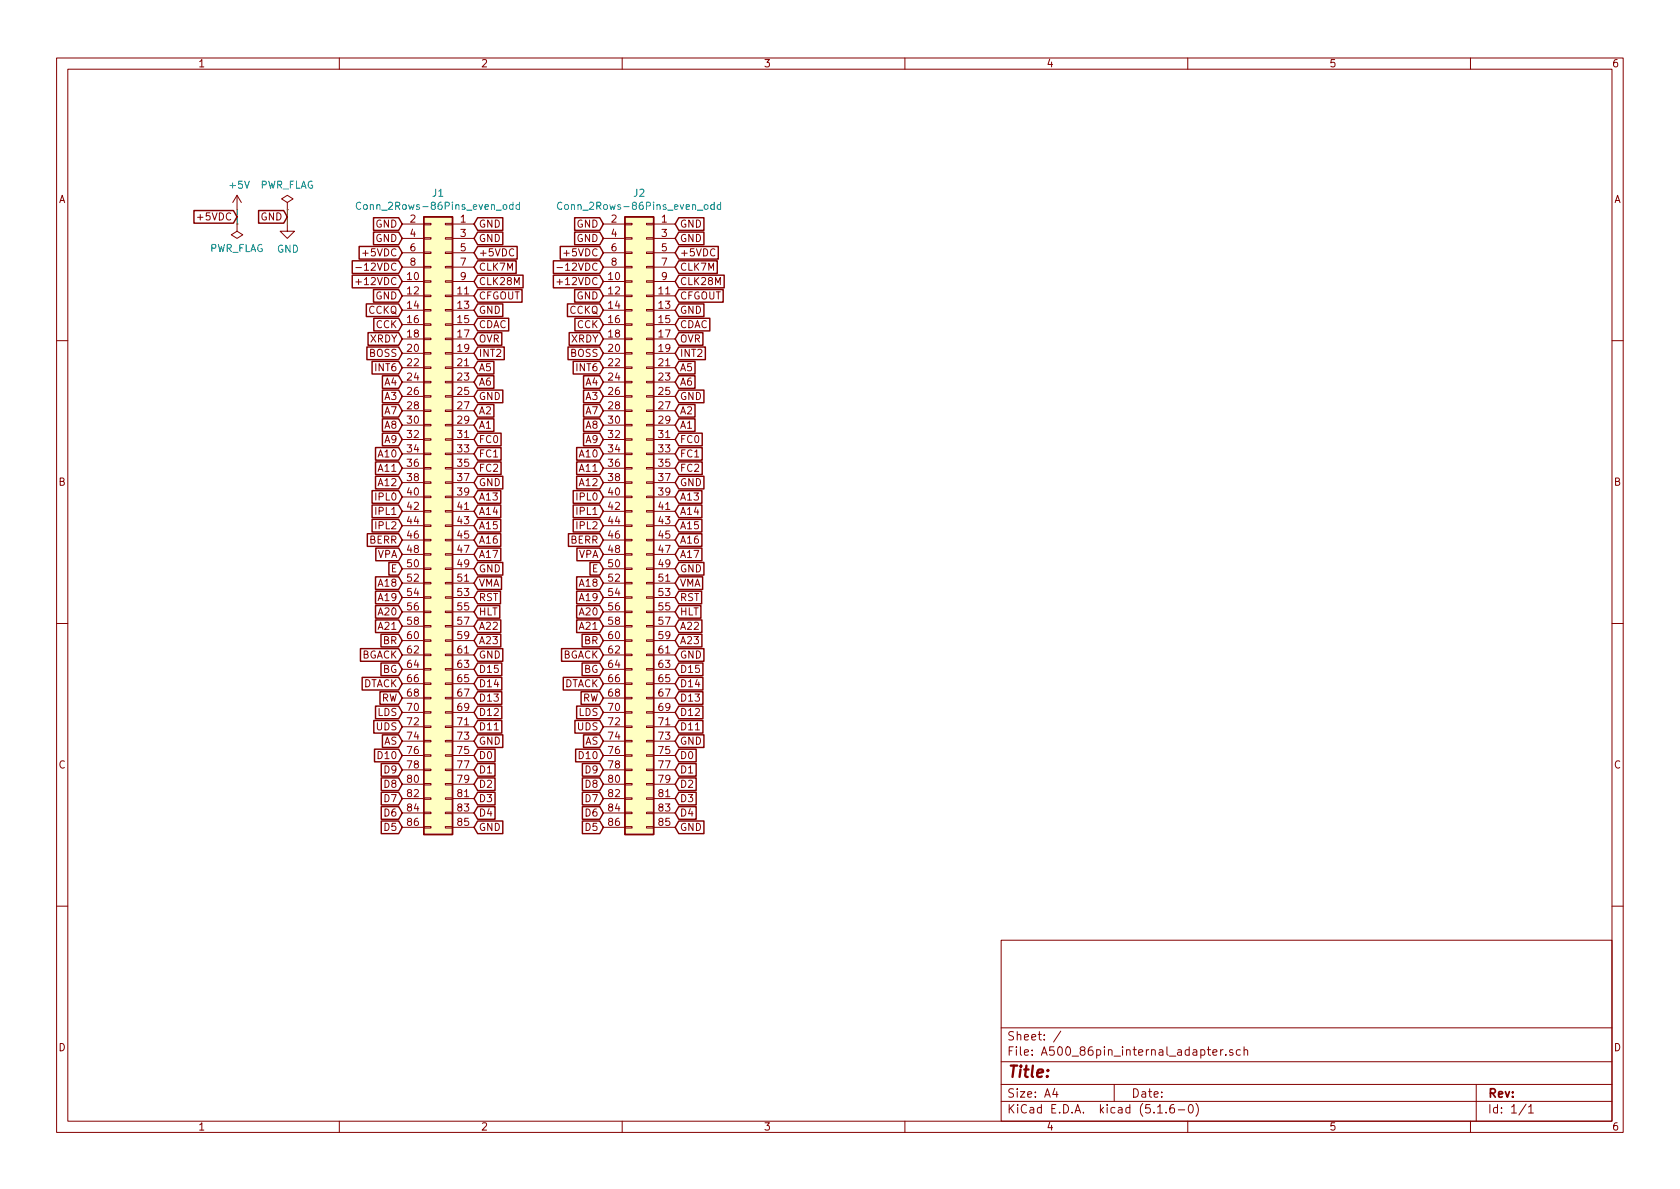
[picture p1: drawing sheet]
<svg xmlns="http://www.w3.org/2000/svg" width="297mm" height="210mm" viewBox="0 0 297 210" stroke-linecap="round" stroke-linejoin="round" font-family="sans-serif">
<g fill="none" stroke="#840000" stroke-width=".18">
<path d="M10 10.3h277v189.9h-277zM12 12.2h273v186.1h-273zM60 10.3v1.9M110 10.3v1.9M160 10.3v1.9M210 10.3v1.9M260 10.3v1.9M41.9 39.6v1.3l1 .6-1 .7-1-.7 1-.6M41.9 39.6h.1M41.9 34.5l-.8 1.3M41.9 34.5v2.6M41.9 34.5l.8 1.3"/>
<path d="M50.8 35.8l1-.6-1-.7-1 .7 1 .6v1.3M50.8 37.1h.1M50.8 39.6v1.3h1.3l-1.3 1.3-1.3-1.3h1.3M71.1 39.6h3.8M74.9 39.5h1.3v.2h-1.3zM78.7 39.5h1.3v.2h-1.3zM80 39.6h3.8M106.7 39.6h3.8M110.5 39.5h1.3v.2h-1.3zM114.3 39.5h1.3v.2h-1.3zM115.6 39.6h3.8M62.9 47.3h1"/>
<path d="M62.9 49.9h1M71.1 49.8h3.8M71.1 52.3h3.8M71.1 54.9h3.8M71.1 57.4h3.8M71.1 59.9h3.8M71.1 42.2h3.8M71.1 44.7h3.8M71.1 47.2h3.8M74.9 59.8h1.3v.3h-1.3zM74.9 57.3h1.3v.2h-1.3zM74.9 54.7h1.3v.3h-1.3z"/>
<path d="M74.9 52.2h1.3v.2h-1.3zM74.9 49.7h1.3v.2h-1.3zM74.9 47.1h1.3v.3h-1.3zM74.9 44.6h1.3v.2h-1.3zM74.9 42h1.3v.3h-1.3zM78.7 59.8h1.3v.3h-1.3zM78.7 57.3h1.3v.2h-1.3zM78.7 54.7h1.3v.3h-1.3zM78.7 52.2h1.3v.2h-1.3zM78.7 49.7h1.3v.2h-1.3zM78.7 47.1h1.3v.3h-1.3zM78.7 44.6h1.3v.2h-1.3z"/>
<path d="M78.7 42h1.3v.3h-1.3zM80 49.8h3.8M80 52.3h3.8M80 54.9h3.8M80 57.4h3.8M80 59.9h3.8M80 42.2h3.8M80 44.7h3.8M80 47.2h3.8M98.5 47.3h1M98.5 49.9h1M106.7 49.8h3.8"/>
<path d="M106.7 52.3h3.8M106.7 54.9h3.8M106.7 57.4h3.8M106.7 59.9h3.8M106.7 42.2h3.8M106.7 44.7h3.8M106.7 47.2h3.8M110.5 59.8h1.3v.3h-1.3zM110.5 57.3h1.3v.2h-1.3zM110.5 54.7h1.3v.3h-1.3zM110.5 52.2h1.3v.2h-1.3zM110.5 49.7h1.3v.2h-1.3z"/>
<path d="M110.5 47.1h1.3v.3h-1.3zM110.5 44.6h1.3v.2h-1.3zM110.5 42h1.3v.3h-1.3zM114.3 59.8h1.3v.3h-1.3zM114.3 57.3h1.3v.2h-1.3zM114.3 54.7h1.3v.3h-1.3zM114.3 52.2h1.3v.2h-1.3zM114.3 49.7h1.3v.2h-1.3zM114.3 47.1h1.3v.3h-1.3zM114.3 44.6h1.3v.2h-1.3zM114.3 42h1.3v.3h-1.3zM115.6 49.8h3.8"/>
<path d="M115.6 52.3h3.8M115.6 54.9h3.8M115.6 57.4h3.8M115.6 59.9h3.8M115.6 42.2h3.8M115.6 44.7h3.8M115.6 47.2h3.8M10 60.2h2M71.1 62.5h3.8M71.1 65h3.8M71.1 67.6h3.8M71.1 70.1h3.8"/>
<path d="M71.1 72.6h3.8M71.1 75.2h3.8M71.1 77.7h3.8M74.9 77.6h1.3v.2h-1.3zM74.9 75.1h1.3v.2h-1.3zM74.9 72.5h1.3v.3h-1.3zM74.9 70h1.3v.2h-1.3zM74.9 67.4h1.3v.3h-1.3zM74.9 64.9h1.3v.2h-1.3zM74.9 62.4h1.3v.2h-1.3zM78.7 77.6h1.3v.2h-1.3zM78.7 75.1h1.3v.2h-1.3z"/>
<path d="M78.7 72.5h1.3v.3h-1.3zM78.7 70h1.3v.2h-1.3zM78.7 67.4h1.3v.3h-1.3zM78.7 64.9h1.3v.2h-1.3zM78.7 62.4h1.3v.2h-1.3zM80 62.5h3.8M80 65h3.8M80 67.6h3.8M80 70.1h3.8M80 72.6h3.8M80 75.2h3.8M80 77.7h3.8"/>
<path d="M106.7 62.5h3.8M106.7 65h3.8M106.7 67.6h3.8M106.7 70.1h3.8M106.7 72.6h3.8M106.7 75.2h3.8M106.7 77.7h3.8M110.5 77.6h1.3v.2h-1.3zM110.5 75.1h1.3v.2h-1.3zM110.5 72.5h1.3v.3h-1.3zM110.5 70h1.3v.2h-1.3zM110.5 67.4h1.3v.3h-1.3z"/>
<path d="M110.5 64.9h1.3v.2h-1.3zM110.5 62.4h1.3v.2h-1.3zM114.3 77.6h1.3v.2h-1.3zM114.3 75.1h1.3v.2h-1.3zM114.3 72.5h1.3v.3h-1.3zM114.3 70h1.3v.2h-1.3zM114.3 67.4h1.3v.3h-1.3zM114.3 64.9h1.3v.2h-1.3zM114.3 62.4h1.3v.2h-1.3zM115.6 62.5h3.8M115.6 65h3.8M115.6 67.6h3.8"/>
<path d="M115.6 70.1h3.8M115.6 72.6h3.8M115.6 75.2h3.8M115.6 77.7h3.8M285 60.2h2M71.1 80.3h3.8M71.1 82.8h3.8M71.1 85.3h3.8M71.1 87.9h3.8M71.1 90.4h3.8M71.1 93h3.8M71.1 95.5h3.8"/>
<path d="M71.1 98h3.8M74.9 97.9h1.3v.3h-1.3zM74.9 95.4h1.3v.2h-1.3zM74.9 92.8h1.3v.3h-1.3zM74.9 90.3h1.3v.2h-1.3zM74.9 87.8h1.3v.2h-1.3zM74.9 85.2h1.3v.3h-1.3zM74.9 82.7h1.3v.2h-1.3zM74.9 80.1h1.3v.3h-1.3zM78.7 97.9h1.3v.3h-1.3zM78.7 95.4h1.3v.2h-1.3zM78.7 92.8h1.3v.3h-1.3z"/>
<path d="M78.7 90.3h1.3v.2h-1.3zM78.7 87.8h1.3v.2h-1.3zM78.7 85.2h1.3v.3h-1.3zM78.7 82.7h1.3v.2h-1.3zM78.7 80.1h1.3v.3h-1.3zM80 80.3h3.8M80 82.8h3.8M80 85.3h3.8M80 87.9h3.8M80 90.4h3.8M80 93h3.8M80 95.5h3.8"/>
<path d="M80 98h3.8M106.7 80.3h3.8M106.7 82.8h3.8M106.7 85.3h3.8M106.7 87.9h3.8M106.7 90.4h3.8M106.7 93h3.8M106.7 95.5h3.8M106.7 98h3.8M110.5 97.9h1.3v.3h-1.3zM110.5 95.4h1.3v.2h-1.3zM110.5 92.8h1.3v.3h-1.3z"/>
<path d="M110.5 90.3h1.3v.2h-1.3zM110.5 87.8h1.3v.2h-1.3zM110.5 85.2h1.3v.3h-1.3zM110.5 82.7h1.3v.2h-1.3zM110.5 80.1h1.3v.3h-1.3zM114.3 97.9h1.3v.3h-1.3zM114.3 95.4h1.3v.2h-1.3zM114.3 92.8h1.3v.3h-1.3zM114.3 90.3h1.3v.2h-1.3zM114.3 87.8h1.3v.2h-1.3zM114.3 85.2h1.3v.3h-1.3zM114.3 82.7h1.3v.2h-1.3z"/>
<path d="M114.3 80.1h1.3v.3h-1.3zM115.6 80.3h3.8M115.6 82.8h3.8M115.6 85.3h3.8M115.6 87.9h3.8M115.6 90.4h3.8M115.6 93h3.8M115.6 95.5h3.8M115.6 98h3.8M10 110.3h2M71.1 100.6h3.8M71.1 103.1h3.8"/>
<path d="M71.1 105.7h3.8M71.1 108.2h3.8M71.1 110.7h3.8M71.1 113.3h3.8M71.1 115.8h3.8M71.1 118.4h3.8M74.9 118.2h1.3v.3h-1.3zM74.9 115.7h1.3v.2h-1.3zM74.9 113.2h1.3v.2h-1.3zM74.9 110.6h1.3v.3h-1.3zM74.9 108.1h1.3v.2h-1.3zM74.9 105.5h1.3v.3h-1.3z"/>
<path d="M74.9 103h1.3v.2h-1.3zM74.9 100.5h1.3v.2h-1.3zM78.7 118.2h1.3v.3h-1.3zM78.7 115.7h1.3v.2h-1.3zM78.7 113.2h1.3v.2h-1.3zM78.7 110.6h1.3v.3h-1.3zM78.7 108.1h1.3v.2h-1.3zM78.7 105.5h1.3v.3h-1.3zM78.7 103h1.3v.2h-1.3zM78.7 100.5h1.3v.2h-1.3zM80 100.6h3.8M80 103.1h3.8"/>
<path d="M80 105.7h3.8M80 108.2h3.8M80 110.7h3.8M80 113.3h3.8M80 115.8h3.8M80 118.4h3.8M106.7 100.6h3.8M106.7 103.1h3.8M106.7 105.7h3.8M106.7 108.2h3.8M106.7 110.7h3.8M106.7 113.3h3.8"/>
<path d="M106.7 115.8h3.8M106.7 118.4h3.8M110.5 118.2h1.3v.3h-1.3zM110.5 115.7h1.3v.2h-1.3zM110.5 113.2h1.3v.2h-1.3zM110.5 110.6h1.3v.3h-1.3zM110.5 108.1h1.3v.2h-1.3zM110.5 105.5h1.3v.3h-1.3zM110.5 103h1.3v.2h-1.3zM110.5 100.5h1.3v.2h-1.3zM114.3 118.2h1.3v.3h-1.3zM114.3 115.7h1.3v.2h-1.3z"/>
<path d="M114.3 113.2h1.3v.2h-1.3zM114.3 110.6h1.3v.3h-1.3zM114.3 108.1h1.3v.2h-1.3zM114.3 105.5h1.3v.3h-1.3zM114.3 103h1.3v.2h-1.3zM114.3 100.5h1.3v.2h-1.3zM115.6 100.6h3.8M115.6 103.1h3.8M115.6 105.7h3.8M115.6 108.2h3.8M115.6 110.7h3.8M115.6 113.3h3.8"/>
<path d="M115.6 115.8h3.8M115.6 118.4h3.8M285 110.3h2M71.1 120.9h3.8M71.1 123.4h3.8M71.1 126h3.8M71.1 128.5h3.8M71.1 131.1h3.8M71.1 133.6h3.8M71.1 136.1h3.8M71.1 138.7h3.8M74.9 138.6h1.3v.2h-1.3z"/>
<path d="M74.9 136h1.3v.3h-1.3zM74.9 133.5h1.3v.2h-1.3zM74.9 130.9h1.3v.3h-1.3zM74.9 128.4h1.3v.2h-1.3zM74.9 125.9h1.3v.2h-1.3zM74.9 123.3h1.3v.3h-1.3zM74.9 120.8h1.3v.2h-1.3zM78.7 138.6h1.3v.2h-1.3zM78.7 136h1.3v.3h-1.3zM78.7 133.5h1.3v.2h-1.3zM78.7 130.9h1.3v.3h-1.3zM78.7 128.4h1.3v.2h-1.3z"/>
<path d="M78.7 125.9h1.3v.2h-1.3zM78.7 123.3h1.3v.3h-1.3zM78.7 120.8h1.3v.2h-1.3zM80 120.9h3.8M80 123.4h3.8M80 126h3.8M80 128.5h3.8M80 131.1h3.8M80 133.6h3.8M80 136.1h3.8M80 138.7h3.8M106.7 120.9h3.8"/>
<path d="M106.7 123.4h3.8M106.7 126h3.8M106.7 128.5h3.8M106.7 131.1h3.8M106.7 133.6h3.8M106.7 136.1h3.8M106.7 138.7h3.8M110.5 138.6h1.3v.2h-1.3zM110.5 136h1.3v.3h-1.3zM110.5 133.5h1.3v.2h-1.3zM110.5 130.9h1.3v.3h-1.3zM110.5 128.4h1.3v.2h-1.3z"/>
<path d="M110.5 125.9h1.3v.2h-1.3zM110.5 123.3h1.3v.3h-1.3zM110.5 120.8h1.3v.2h-1.3zM114.3 138.6h1.3v.2h-1.3zM114.3 136h1.3v.3h-1.3zM114.3 133.5h1.3v.2h-1.3zM114.3 130.9h1.3v.3h-1.3zM114.3 128.4h1.3v.2h-1.3zM114.3 125.9h1.3v.2h-1.3zM114.3 123.3h1.3v.3h-1.3zM114.3 120.8h1.3v.2h-1.3zM115.6 120.9h3.8"/>
<path d="M115.6 123.4h3.8M115.6 126h3.8M115.6 128.5h3.8M115.6 131.1h3.8M115.6 133.6h3.8M115.6 136.1h3.8M115.6 138.7h3.8M71.1 141.2h3.8M71.1 143.8h3.8M71.1 146.3h3.8M74.9 146.2h1.3v.2h-1.3zM74.9 143.6h1.3v.3h-1.3z"/>
<path d="M74.9 141.1h1.3v.2h-1.3zM78.7 146.2h1.3v.2h-1.3zM78.7 143.6h1.3v.3h-1.3zM78.7 141.1h1.3v.2h-1.3zM80 141.2h3.8M80 143.8h3.8M80 146.3h3.8M106.7 141.2h3.8M106.7 143.8h3.8M106.7 146.3h3.8M110.5 146.2h1.3v.2h-1.3zM110.5 143.6h1.3v.3h-1.3z"/>
<path d="M110.5 141.1h1.3v.2h-1.3zM114.3 146.2h1.3v.2h-1.3zM114.3 143.6h1.3v.3h-1.3zM114.3 141.1h1.3v.2h-1.3zM115.6 141.2h3.8M115.6 143.8h3.8M115.6 146.3h3.8M10 160.2h2M177 166.3h108v32h-108zM285 160.2h2M60 198.3v1.9M110 198.3v1.9"/>
<path d="M160 198.3v1.9M177 194.8h108M177 191.8h108M177 187.8h108M177 181.8h108M186.5 192.5l-.4 1h1M186.8 193v1M187.6 182.3l-1.3 2M197 191.8v3M204.7 196.8h.8M206.2 196.7v.1M207.5 195.3a.59 .59 0 0 0-.7 .7v.5l.2 .2 .4 .1 .2-.1 .1-.5-.2-.2-.4-.1-.3 .3"/>
<path d="M208.3 196.3h1.2M210 198.3v1.9M210.3 195.4l.2-.1a.8 .8 0 0 1 .5 .8 .8 .8 0 0 1-.5 .7 1 1 0 0 1-.2-1.4zM211.5 195.1a1.71 1.71 0 0 1 0 2.3M214.5 186.1l.7-.1-.1-.3-.4-.1-.2 .2v.7h.6M215.8 185.6v1M216.3 185.6l-.3 .1-.2 .2M216.7 186.5v.1M218 185.7l-.4-.1-.2 .2v.2l.6 .2v.3h-.6M219.3 185.7l-.4-.1-.3 .3 .1 .6 .2 .1 .4-.1M220 185.7l.2-.1 .3 .1 .1 .9M220 185.1v1.5"/>
<path d="M260 198.3v1.9M261 191.8v6.5M269.8 195.2l-1.2 2M270.3 195.8l.4-.5v1.5M270.3 196.8h.8"/>
</g>
<g fill="#ffffc2" stroke="#ffffc2" stroke-width=".18">
<path d="M74.9 38.3h5.1v109.3h-5.1z"/>
<path d="M110.5 38.3h5.1v109.3h-5.1z"/>
</g>
<g fill="none" stroke="#840000" stroke-width=".25">
<path d="M34.3 37.2h7l.6 1.1-.6 1.2h-7zM45.7 37.2h4.5l.6 1.1-.6 1.2h-4.5zM66 38.5h4.5l.6 1.1-.6 1.1h-4.5zM74.9 38.3h5.1v109.3h-5.1zM84.5 38.5h4.4v2.2h-4.4l-.7-1.1zM101.6 38.5h4.4l.7 1.1-.7 1.1h-4.4zM110.5 38.3h5.1v109.3h-5.1zM120 38.5h4.5v2.2h-4.5l-.6-1.1zM62.3 46.1h8.2l.6 1.1-.6 1.2h-8.2zM62.3 48.7h8.2l.6 1.1-.6 1.1h-8.2zM63.5 43.6h7l.6 1.1-.6 1.1h-7zM64.8 53.7h5.7l.6 1.2-.6 1.1h-5.7z"/>
<path d="M65.1 58.8h5.4l.6 1.1-.6 1.2h-5.4zM66 41h4.5l.6 1.2-.6 1.1h-4.5zM66 51.2h4.5l.6 1.1-.6 1.1h-4.5zM66.1 56.3h4.4l.6 1.1-.6 1.1h-4.4zM84.5 41h4.4v2.3h-4.4l-.7-1.1zM84.5 43.6h6.9v2.2h-6.9l-.7-1.1zM84.5 46.1h6.8v2.3h-6.8l-.7-1.2zM84.5 48.7h8v2.2h-8l-.7-1.1zM84.5 53.7h4.4v2.3h-4.4l-.7-1.1zM84.5 51.2h7.8v2.2h-7.8l-.7-1.1zM84.5 56.3h5.4v2.2h-5.4l-.7-1.1zM84.5 58.8h4.2v2.3h-4.2l-.7-1.2z"/>
<path d="M97.8 46.1h8.2l.7 1.1-.7 1.2h-8.2zM97.8 48.7h8.2l.7 1.1-.7 1.1h-8.2zM99.1 43.6h6.9l.7 1.1-.7 1.1h-6.9zM100.3 53.7h5.7l.7 1.2-.7 1.1h-5.7zM100.6 58.8h5.4l.7 1.1-.7 1.2h-5.4zM101.6 41h4.4l.7 1.2-.7 1.1h-4.4zM101.6 51.2h4.4l.7 1.1-.7 1.1h-4.4zM101.7 56.3h4.3l.7 1.1-.7 1.1h-4.3zM120 41h4.5v2.3h-4.5l-.6-1.1zM120 43.6h7v2.2h-7l-.6-1.1zM120 46.1h6.8v2.3h-6.8l-.6-1.2zM120 48.7h8v2.2h-8l-.6-1.1z"/>
<path d="M120 53.7h4.5v2.3h-4.5l-.6-1.1zM120 51.2h7.9v2.2h-7.9l-.6-1.1zM120 56.3h5.5v2.2h-5.5l-.6-1.1zM120 58.8h4.3v2.3h-4.3l-.6-1.2zM64.9 61.4h5.6l.6 1.1-.6 1.1h-5.6zM65.8 63.9h4.7l.6 1.1-.6 1.1h-4.7zM66.4 79.1h4.1l.6 1.2-.6 1.1h-4.1zM67.6 66.4h2.9l.6 1.2-.6 1.1h-2.9zM67.6 69h2.9l.6 1.1-.6 1.1h-2.9zM67.6 71.5h2.9l.6 1.1-.6 1.2h-2.9zM67.6 74.1h2.9l.6 1.1-.6 1.1h-2.9zM67.6 76.6h2.9l.6 1.1-.6 1.1h-2.9z"/>
<path d="M84.5 61.4h4.7v2.2h-4.7l-.7-1.1zM84.5 63.9h2.8v2.2h-2.8l-.7-1.1zM84.5 66.4h2.8v2.3h-2.8l-.7-1.1zM84.5 69h4.4v2.2h-4.4l-.7-1.1zM84.5 71.5h2.8v2.3h-2.8l-.7-1.2zM84.5 74.1h2.8v2.2h-2.8l-.7-1.1zM84.5 76.6h4.1v2.2h-4.1l-.7-1.1zM84.5 79.1h4.1v2.3h-4.1l-.7-1.1zM100.4 61.4h5.6l.7 1.1-.7 1.1h-5.6zM101.3 63.9h4.7l.7 1.1-.7 1.1h-4.7zM102 79.1h4l.7 1.2-.7 1.1h-4zM103.2 66.4h2.8l.7 1.2-.7 1.1h-2.8z"/>
<path d="M103.2 69h2.8l.7 1.1-.7 1.1h-2.8zM103.2 71.5h2.8l.7 1.1-.7 1.2h-2.8zM103.2 74.1h2.8l.7 1.1-.7 1.1h-2.8zM103.2 76.6h2.8l.7 1.1-.7 1.1h-2.8zM120 61.4h4.7v2.2h-4.7l-.6-1.1zM120 63.9h2.9v2.2h-2.9l-.6-1.1zM120 66.4h2.9v2.3h-2.9l-.6-1.1zM120 69h4.5v2.2h-4.5l-.6-1.1zM120 71.5h2.9v2.3h-2.9l-.6-1.2zM120 74.1h2.9v2.2h-2.9l-.6-1.1zM120 76.6h4.2v2.2h-4.2l-.6-1.1zM120 79.1h4.2v2.3h-4.2l-.6-1.1z"/>
<path d="M64.9 94.4h5.6l.6 1.1-.6 1.1h-5.6zM65.8 86.8h4.7l.6 1.1-.6 1.1h-4.7zM65.8 89.3h4.7l.6 1.1-.6 1.1h-4.7zM65.8 91.8h4.7l.6 1.2-.6 1.1h-4.7zM66.4 81.7h4.1l.6 1.1-.6 1.1h-4.1zM66.4 84.2h4.1l.6 1.1-.6 1.2h-4.1zM66.4 96.9h4.1l.6 1.1-.6 1.2h-4.1zM68.8 99.5h1.7l.6 1.1-.6 1.1h-1.7zM84.5 81.7h4.1v2.2h-4.1l-.7-1.1zM84.5 84.2h4.4v2.3h-4.4l-.7-1.2zM84.5 86.8h4v2.2h-4l-.7-1.1zM84.5 89.3h4v2.2h-4l-.7-1.1z"/>
<path d="M84.5 91.8h4v2.3h-4l-.7-1.1zM84.5 94.4h4v2.2h-4l-.7-1.1zM84.5 96.9h4v2.3h-4l-.7-1.2zM84.5 99.5h4.4v2.2h-4.4l-.7-1.1zM100.5 94.4h5.5l.7 1.1-.7 1.1h-5.5zM101.3 86.8h4.7l.7 1.1-.7 1.1h-4.7zM101.3 89.3h4.7l.7 1.1-.7 1.1h-4.7zM101.3 91.8h4.7l.7 1.2-.7 1.1h-4.7zM102 81.7h4l.7 1.1-.7 1.1h-4zM102 84.2h4l.7 1.1-.7 1.2h-4zM102 96.9h4l.7 1.1-.7 1.2h-4zM104.3 99.5h1.7l.7 1.1-.7 1.1h-1.7z"/>
<path d="M120 81.7h4.2v2.2h-4.2l-.6-1.1zM120 84.2h4.5v2.3h-4.5l-.6-1.2zM120 86.8h4.1v2.2h-4.1l-.6-1.1zM120 89.3h4.1v2.2h-4.1l-.6-1.1zM120 91.8h4.1v2.3h-4.1l-.6-1.1zM120 94.4h4.1v2.2h-4.1l-.6-1.1zM120 96.9h4.1v2.3h-4.1l-.6-1.2zM120 99.5h4.5v2.2h-4.5l-.6-1.1zM63.7 114.7h6.8l.6 1.1-.6 1.1h-6.8zM64 119.8h6.5l.6 1.1-.6 1.1h-6.5zM66.4 102h4.1l.6 1.1-.6 1.1h-4.1zM66.4 104.5h4.1l.6 1.2-.6 1.1h-4.1z"/>
<path d="M66.4 107.1h4.1l.6 1.1-.6 1.1h-4.1zM66.4 109.6h4.1l.6 1.1-.6 1.2h-4.1zM67.4 112.2h3.1l.6 1.1-.6 1.1h-3.1zM67.4 117.2h3.1l.6 1.2-.6 1.1h-3.1zM84.5 102h4.2v2.2h-4.2l-.7-1.1zM84.5 104.5h4v2.3h-4l-.7-1.1zM84.5 107.1h3.9v2.2h-3.9l-.7-1.1zM84.5 109.6h4v2.3h-4l-.7-1.2zM84.5 112.2h4v2.2h-4l-.7-1.1zM84.5 114.7h4.4v2.2h-4.4l-.7-1.1zM84.5 117.2h4.2v2.3h-4.2l-.7-1.1zM84.5 119.8h4.2v2.2h-4.2l-.7-1.1z"/>
<path d="M99.3 114.7h6.7l.7 1.1-.7 1.1h-6.7zM99.6 119.8h6.4l.7 1.1-.7 1.1h-6.4zM102 102h4l.7 1.1-.7 1.1h-4zM102 104.5h4l.7 1.2-.7 1.1h-4zM102 107.1h4l.7 1.1-.7 1.1h-4zM102 109.6h4l.7 1.1-.7 1.2h-4zM102.9 112.2h3.1l.7 1.1-.7 1.1h-3.1zM102.9 117.2h3.1l.7 1.2-.7 1.1h-3.1zM120 102h4.2v2.2h-4.2l-.6-1.1zM120 104.5h4.1v2.3h-4.1l-.6-1.1zM120 107.1h3.9v2.2h-3.9l-.6-1.1zM120 109.6h4.1v2.3h-4.1l-.6-1.2z"/>
<path d="M120 112.2h4.1v2.2h-4.1l-.6-1.1zM120 114.7h4.5v2.2h-4.5l-.6-1.1zM120 117.2h4.3v2.3h-4.3l-.6-1.1zM120 119.8h4.3v2.2h-4.3l-.6-1.1zM66.1 127.4h4.4l.6 1.1-.6 1.1h-4.4zM66.2 132.5h4.3l.6 1.1-.6 1.1h-4.3zM66.4 124.9h4.1l.6 1.1-.6 1.1h-4.1zM67.2 122.3h3.3l.6 1.1-.6 1.2h-3.3zM67.4 135h3.1l.6 1.1-.6 1.2h-3.1zM67.4 137.6h3.1l.6 1.1-.6 1.1h-3.1zM67.6 129.9h2.9l.6 1.2-.6 1.1h-2.9zM84.5 122.3h4.2v2.3h-4.2l-.7-1.2z"/>
<path d="M84.5 124.9h4.2v2.2h-4.2l-.7-1.1zM84.5 127.4h4.2v2.2h-4.2l-.7-1.1zM84.5 129.9h4.4v2.3h-4.4l-.7-1.1zM84.5 132.5h3v2.2h-3l-.7-1.1zM84.5 135h3v2.3h-3l-.7-1.2zM84.5 137.6h3v2.2h-3l-.7-1.1zM101.7 127.4h4.3l.7 1.1-.7 1.1h-4.3zM101.8 132.5h4.2l.7 1.1-.7 1.1h-4.2zM102 124.9h4l.7 1.1-.7 1.1h-4zM102.7 122.3h3.3l.7 1.1-.7 1.2h-3.3zM103 135h3l.7 1.1-.7 1.2h-3zM103 137.6h3l.7 1.1-.7 1.1h-3z"/>
<path d="M103.2 129.9h2.8l.7 1.2-.7 1.1h-2.8zM120 122.3h4.3v2.3h-4.3l-.6-1.2zM120 124.9h4.3v2.2h-4.3l-.6-1.1zM120 127.4h4.3v2.2h-4.3l-.6-1.1zM120 129.9h4.5v2.3h-4.5l-.6-1.1zM120 132.5h3.1v2.2h-3.1l-.6-1.1zM120 135h3.1v2.3h-3.1l-.6-1.2zM120 137.6h3.1v2.2h-3.1l-.6-1.1zM67.4 140.1h3.1l.6 1.1-.6 1.1h-3.1zM67.4 142.6h3.1l.6 1.2-.6 1.1h-3.1zM67.4 145.2h3.1l.6 1.1-.6 1.1h-3.1zM84.5 140.1h3v2.2h-3l-.7-1.1z"/>
<path d="M84.5 142.6h3v2.3h-3l-.7-1.1zM84.5 145.2h4.4v2.2h-4.4l-.7-1.1zM103 140.1h3l.7 1.1-.7 1.1h-3zM103 142.6h3l.7 1.2-.7 1.1h-3zM103 145.2h3l.7 1.1-.7 1.1h-3zM120 140.1h3.1v2.2h-3.1l-.6-1.1zM120 142.6h3.1v2.3h-3.1l-.6-1.1zM120 145.2h4.5v2.2h-4.5l-.6-1.1z"/>
</g>
<path d="M63.8 35.9a.6 .6 0 0 0-.8 .4 .6 .6 0 0 0 .6 .7l.2-.1M90.7 36.2h-.4l-.2 .2 .1 .6h.5M90.7 35.8v1.2M91.8 36.2h-.3l-.3 .2 .2 .6h.4M91.8 35.8v1.2M99.3 35.9a.6 .6 0 0 0-.8 .4 .6 .6 0 0 0 .6 .7l.2-.1M126.3 36.2h-.4l-.2 .2 .1 .6h.5M126.3 35.8v1.2M127.4 36.2h-.3l-.3 .2 .1 .6h.5M127.4 35.8v1.2" fill="none" stroke="#008484" stroke-width=".18"/>
<path d="M41.9 37.1v2.5M50.8 37.1v2.5" fill="none" stroke="#008400" stroke-width=".18"/>
<text font-size="2.8" fill="#840000" x="178" y="190.5">Title:</text>
<g font-size="2.1" fill="#840000">
<text x="178" y="184">Sheet: /</text>
<text x="178" y="186.7">File: A500_86pin_internal_adapter.sch</text>
<text x="178" y="196.9">KiCad E.D.A. kicad (5.1.6-0)</text>
<text x="178" y="194.1">Size: A4</text>
<text x="200" y="194.1">Date:</text>
<text x="263" y="194.1">Rev:</text>
<text x="263" y="196.9">Id: 1/1</text>
</g>
<g font-size="1.8" fill="#840000">
<text x="35" y="11.9">1</text>
<text x="85" y="11.9">2</text>
<text x="135" y="11.9">3</text>
<text x="185" y="11.9">4</text>
<text x="235" y="11.9">5</text>
<text x="285" y="11.9">6</text>
<text x="10.4" y="35.9">A</text>
<text x="285.4" y="35.9">A</text>
<text x="35.4" y="39">+5VDC</text>
<text x="46.1" y="39">GND</text>
<text x="66.4" y="40.3">GND</text>
<text x="72.5" y="39.4">2</text>
<text x="72.5" y="41.9">4</text>
<text x="81.4" y="39.4">1</text>
<text x="81.4" y="41.9">3</text>
<text x="84.6" y="40.3">GND</text>
<text x="102" y="40.3">GND</text>
<text x="108.1" y="39.4">2</text>
<text x="108.1" y="41.9">4</text>
<text x="117" y="39.4">1</text>
<text x="117" y="41.9">3</text>
<text x="120.2" y="40.3">GND</text>
<text x="64" y="47.9">-12VDC</text>
<text x="64.6" y="45.3">+5VDC</text>
<text x="66.4" y="42.8">GND</text>
<text x="72.5" y="44.4">6</text>
<text x="72.5" y="47">8</text>
<text x="81.4" y="44.4">5</text>
<text x="81.4" y="47">7</text>
<text x="84.6" y="42.8">GND</text>
<text x="84.6" y="45.3">+5VDC</text>
<text x="84.6" y="47.9">CLK7M</text>
<text x="99.6" y="47.9">-12VDC</text>
<text x="100.2" y="45.3">+5VDC</text>
<text x="102" y="42.8">GND</text>
<text x="108.1" y="44.4">6</text>
<text x="108.1" y="47">8</text>
<text x="117" y="44.4">5</text>
<text x="117" y="47">7</text>
<text x="120.2" y="42.8">GND</text>
<text x="120.2" y="45.3">+5VDC</text>
<text x="120.2" y="47.9">CLK7M</text>
<text x="63.6" y="50.4">+12VDC</text>
<text x="66.4" y="53">GND</text>
<text x="72.1" y="49.5">10</text>
<text x="72.1" y="52.1">12</text>
<text x="80.9" y="52.1">11</text>
<text x="81.4" y="49.5">9</text>
<text x="84.6" y="50.4">CLK28M</text>
<text x="84.6" y="53">CFGOUT</text>
<text x="99.2" y="50.4">+12VDC</text>
<text x="102" y="53">GND</text>
<text x="107.6" y="49.5">10</text>
<text x="107.6" y="52.1">12</text>
<text x="116.5" y="52.1">11</text>
<text x="117" y="49.5">9</text>
<text x="120.2" y="50.4">CLK28M</text>
<text x="120.2" y="53">CFGOUT</text>
<text x="65.1" y="55.5">CCKQ</text>
<text x="66.5" y="58">CCK</text>
<text x="72.1" y="54.6">14</text>
<text x="72.1" y="57.1">16</text>
<text x="72.1" y="59.7">18</text>
<text x="80.9" y="54.6">13</text>
<text x="80.9" y="57.1">15</text>
<text x="80.9" y="59.7">17</text>
<text x="84.6" y="55.5">GND</text>
<text x="84.6" y="58">CDAC</text>
<text x="100.7" y="55.5">CCKQ</text>
<text x="102.1" y="58">CCK</text>
<text x="107.6" y="54.6">14</text>
<text x="107.6" y="57.1">16</text>
<text x="107.6" y="59.7">18</text>
<text x="116.5" y="54.6">13</text>
<text x="116.5" y="57.1">15</text>
<text x="116.5" y="59.7">17</text>
<text x="120.2" y="55.5">GND</text>
<text x="120.2" y="58">CDAC</text>
<text x="65.3" y="63.1">BOSS</text>
<text x="65.4" y="60.6">XRDY</text>
<text x="66.5" y="65.7">INT6</text>
<text x="72.1" y="62.2">20</text>
<text x="72.1" y="64.8">22</text>
<text x="80.9" y="62.2">19</text>
<text x="80.9" y="64.8">21</text>
<text x="84.6" y="60.6">OVR</text>
<text x="84.6" y="63.1">INT2</text>
<text x="84.6" y="65.7">A5</text>
<text x="100.9" y="63.1">BOSS</text>
<text x="101" y="60.6">XRDY</text>
<text x="102.1" y="65.7">INT6</text>
<text x="107.6" y="62.2">20</text>
<text x="107.6" y="64.8">22</text>
<text x="116.5" y="62.2">19</text>
<text x="116.5" y="64.8">21</text>
<text x="120.2" y="60.6">OVR</text>
<text x="120.2" y="63.1">INT2</text>
<text x="120.2" y="65.7">A5</text>
<text x="68.1" y="68.2">A4</text>
<text x="68.1" y="70.7">A3</text>
<text x="72.1" y="67.3">24</text>
<text x="72.1" y="69.8">26</text>
<text x="80.9" y="67.3">23</text>
<text x="80.9" y="69.8">25</text>
<text x="84.6" y="68.2">A6</text>
<text x="84.6" y="70.7">GND</text>
<text x="103.6" y="68.2">A4</text>
<text x="103.6" y="70.7">A3</text>
<text x="107.6" y="67.3">24</text>
<text x="107.6" y="69.8">26</text>
<text x="116.5" y="67.3">23</text>
<text x="116.5" y="69.8">25</text>
<text x="120.2" y="68.2">A6</text>
<text x="120.2" y="70.7">GND</text>
<text x="68.1" y="73.3">A7</text>
<text x="68.1" y="75.8">A8</text>
<text x="72.1" y="72.4">28</text>
<text x="72.1" y="74.9">30</text>
<text x="72.1" y="77.5">32</text>
<text x="80.9" y="72.4">27</text>
<text x="80.9" y="74.9">29</text>
<text x="80.9" y="77.5">31</text>
<text x="84.6" y="73.3">A2</text>
<text x="84.6" y="75.8">A1</text>
<text x="103.6" y="73.3">A7</text>
<text x="103.6" y="75.8">A8</text>
<text x="107.6" y="72.4">28</text>
<text x="107.6" y="74.9">30</text>
<text x="107.6" y="77.5">32</text>
<text x="116.5" y="72.4">27</text>
<text x="116.5" y="74.9">29</text>
<text x="116.5" y="77.5">31</text>
<text x="120.2" y="73.3">A2</text>
<text x="120.2" y="75.8">A1</text>
<text x="67.1" y="80.9">A10</text>
<text x="67.1" y="83.4">A11</text>
<text x="68.1" y="78.4">A9</text>
<text x="72.1" y="80">34</text>
<text x="72.1" y="82.5">36</text>
<text x="80.9" y="80">33</text>
<text x="80.9" y="82.5">35</text>
<text x="84.6" y="78.4">FC0</text>
<text x="84.6" y="80.9">FC1</text>
<text x="84.6" y="83.4">FC2</text>
<text x="102.6" y="80.9">A10</text>
<text x="102.6" y="83.4">A11</text>
<text x="103.6" y="78.4">A9</text>
<text x="107.6" y="80">34</text>
<text x="107.6" y="82.5">36</text>
<text x="116.5" y="80">33</text>
<text x="116.5" y="82.5">35</text>
<text x="120.2" y="78.4">FC0</text>
<text x="120.2" y="80.9">FC1</text>
<text x="120.2" y="83.4">FC2</text>
<text x="10.4" y="85.9">B</text>
<text x="66.6" y="88.5">IPL0</text>
<text x="67.1" y="86">A12</text>
<text x="72.1" y="85.1">38</text>
<text x="72.1" y="87.6">40</text>
<text x="80.9" y="85.1">37</text>
<text x="80.9" y="87.6">39</text>
<text x="84.6" y="86">GND</text>
<text x="84.6" y="88.5">A13</text>
<text x="102.2" y="88.5">IPL0</text>
<text x="102.6" y="86">A12</text>
<text x="107.6" y="85.1">38</text>
<text x="107.6" y="87.6">40</text>
<text x="116.5" y="85.1">37</text>
<text x="116.5" y="87.6">39</text>
<text x="120.2" y="86">GND</text>
<text x="120.2" y="88.5">A13</text>
<text x="285.4" y="85.9">B</text>
<text x="66.6" y="91.1">IPL1</text>
<text x="66.6" y="93.6">IPL2</text>
<text x="72.1" y="90.2">42</text>
<text x="72.1" y="92.7">44</text>
<text x="72.1" y="95.2">46</text>
<text x="80.9" y="90.2">41</text>
<text x="80.9" y="92.7">43</text>
<text x="80.9" y="95.2">45</text>
<text x="84.6" y="91.1">A14</text>
<text x="84.6" y="93.6">A15</text>
<text x="102.2" y="91.1">IPL1</text>
<text x="102.2" y="93.6">IPL2</text>
<text x="107.6" y="90.2">42</text>
<text x="107.6" y="92.7">44</text>
<text x="107.6" y="95.2">46</text>
<text x="116.5" y="90.2">41</text>
<text x="116.5" y="92.7">43</text>
<text x="116.5" y="95.2">45</text>
<text x="120.2" y="91.1">A14</text>
<text x="120.2" y="93.6">A15</text>
<text x="65.3" y="96.1">BERR</text>
<text x="66.7" y="98.7">VPA</text>
<text x="69.2" y="101.2">E</text>
<text x="72.1" y="97.8">48</text>
<text x="72.1" y="100.3">50</text>
<text x="80.9" y="97.8">47</text>
<text x="80.9" y="100.3">49</text>
<text x="84.6" y="96.1">A16</text>
<text x="84.6" y="98.7">A17</text>
<text x="84.6" y="101.2">GND</text>
<text x="100.9" y="96.1">BERR</text>
<text x="102.3" y="98.7">VPA</text>
<text x="104.7" y="101.2">E</text>
<text x="107.6" y="97.8">48</text>
<text x="107.6" y="100.3">50</text>
<text x="116.5" y="97.8">47</text>
<text x="116.5" y="100.3">49</text>
<text x="120.2" y="96.1">A16</text>
<text x="120.2" y="98.7">A17</text>
<text x="120.2" y="101.2">GND</text>
<text x="67.1" y="103.8">A18</text>
<text x="67.1" y="106.3">A19</text>
<text x="72.1" y="102.9">52</text>
<text x="72.1" y="105.4">54</text>
<text x="72.1" y="107.9">56</text>
<text x="80.9" y="102.9">51</text>
<text x="80.9" y="105.4">53</text>
<text x="80.9" y="107.9">55</text>
<text x="84.6" y="103.8">VMA</text>
<text x="84.6" y="106.3">RST</text>
<text x="102.6" y="103.8">A18</text>
<text x="102.6" y="106.3">A19</text>
<text x="107.6" y="102.9">52</text>
<text x="107.6" y="105.4">54</text>
<text x="107.6" y="107.9">56</text>
<text x="116.5" y="102.9">51</text>
<text x="116.5" y="105.4">53</text>
<text x="116.5" y="107.9">55</text>
<text x="120.2" y="103.8">VMA</text>
<text x="120.2" y="106.3">RST</text>
<text x="67.1" y="108.8">A20</text>
<text x="67.1" y="111.4">A21</text>
<text x="67.8" y="113.9">BR</text>
<text x="72.1" y="110.5">58</text>
<text x="72.1" y="113">60</text>
<text x="80.9" y="110.5">57</text>
<text x="80.9" y="113">59</text>
<text x="84.6" y="108.8">HLT</text>
<text x="84.6" y="111.4">A22</text>
<text x="84.6" y="113.9">A23</text>
<text x="102.6" y="108.8">A20</text>
<text x="102.6" y="111.4">A21</text>
<text x="103.3" y="113.9">BR</text>
<text x="107.6" y="110.5">58</text>
<text x="107.6" y="113">60</text>
<text x="116.5" y="110.5">57</text>
<text x="116.5" y="113">59</text>
<text x="120.2" y="108.8">HLT</text>
<text x="120.2" y="111.4">A22</text>
<text x="120.2" y="113.9">A23</text>
<text x="63.9" y="116.5">BGACK</text>
<text x="67.7" y="119">BG</text>
<text x="72.1" y="115.6">62</text>
<text x="72.1" y="118.1">64</text>
<text x="80.9" y="115.6">61</text>
<text x="80.9" y="118.1">63</text>
<text x="84.6" y="116.5">GND</text>
<text x="84.6" y="119">D15</text>
<text x="99.4" y="116.5">BGACK</text>
<text x="103.3" y="119">BG</text>
<text x="107.6" y="115.6">62</text>
<text x="107.6" y="118.1">64</text>
<text x="116.5" y="115.6">61</text>
<text x="116.5" y="118.1">63</text>
<text x="120.2" y="116.5">GND</text>
<text x="120.2" y="119">D15</text>
<text x="64.1" y="121.5">DTACK</text>
<text x="67.4" y="124.1">RW</text>
<text x="72.1" y="120.6">66</text>
<text x="72.1" y="123.2">68</text>
<text x="72.1" y="125.7">70</text>
<text x="80.9" y="120.6">65</text>
<text x="80.9" y="123.2">67</text>
<text x="80.9" y="125.7">69</text>
<text x="84.6" y="121.5">D14</text>
<text x="84.6" y="124.1">D13</text>
<text x="99.7" y="121.5">DTACK</text>
<text x="102.9" y="124.1">RW</text>
<text x="107.6" y="120.6">66</text>
<text x="107.6" y="123.2">68</text>
<text x="107.6" y="125.7">70</text>
<text x="116.5" y="120.6">65</text>
<text x="116.5" y="123.2">67</text>
<text x="116.5" y="125.7">69</text>
<text x="120.2" y="121.5">D14</text>
<text x="120.2" y="124.1">D13</text>
<text x="66.6" y="129.2">UDS</text>
<text x="66.8" y="126.6">LDS</text>
<text x="67.9" y="131.7">AS</text>
<text x="72.1" y="128.3">72</text>
<text x="72.1" y="130.8">74</text>
<text x="80.9" y="128.3">71</text>
<text x="80.9" y="130.8">73</text>
<text x="84.6" y="126.6">D12</text>
<text x="84.6" y="129.2">D11</text>
<text x="84.6" y="131.7">GND</text>
<text x="102.2" y="129.2">UDS</text>
<text x="102.4" y="126.6">LDS</text>
<text x="103.4" y="131.7">AS</text>
<text x="107.6" y="128.3">72</text>
<text x="107.6" y="130.8">74</text>
<text x="116.5" y="128.3">71</text>
<text x="116.5" y="130.8">73</text>
<text x="120.2" y="126.6">D12</text>
<text x="120.2" y="129.2">D11</text>
<text x="120.2" y="131.7">GND</text>
<text x="10.4" y="135.9">C</text>
<text x="67.1" y="134.2">D10</text>
<text x="68.1" y="136.8">D9</text>
<text x="72.1" y="133.3">76</text>
<text x="72.1" y="135.9">78</text>
<text x="80.9" y="133.3">75</text>
<text x="80.9" y="135.9">77</text>
<text x="84.6" y="134.2">D0</text>
<text x="84.6" y="136.8">D1</text>
<text x="102.6" y="134.2">D10</text>
<text x="103.6" y="136.8">D9</text>
<text x="107.6" y="133.3">76</text>
<text x="107.6" y="135.9">78</text>
<text x="116.5" y="133.3">75</text>
<text x="116.5" y="135.9">77</text>
<text x="120.2" y="134.2">D0</text>
<text x="120.2" y="136.8">D1</text>
<text x="285.4" y="135.9">C</text>
<text x="68.1" y="139.3">D8</text>
<text x="68.1" y="141.9">D7</text>
<text x="72.1" y="138.4">80</text>
<text x="72.1" y="141">82</text>
<text x="72.1" y="143.5">84</text>
<text x="80.9" y="138.4">79</text>
<text x="80.9" y="141">81</text>
<text x="80.9" y="143.5">83</text>
<text x="84.6" y="139.3">D2</text>
<text x="84.6" y="141.9">D3</text>
<text x="103.6" y="139.3">D8</text>
<text x="103.6" y="141.9">D7</text>
<text x="107.6" y="138.4">80</text>
<text x="107.6" y="141">82</text>
<text x="107.6" y="143.5">84</text>
<text x="116.5" y="138.4">79</text>
<text x="116.5" y="141">81</text>
<text x="116.5" y="143.5">83</text>
<text x="120.2" y="139.3">D2</text>
<text x="120.2" y="141.9">D3</text>
<text x="68.1" y="144.4">D6</text>
<text x="68.1" y="146.9">D5</text>
<text x="72.1" y="146">86</text>
<text x="80.9" y="146">85</text>
<text x="84.6" y="144.4">D4</text>
<text x="84.6" y="146.9">GND</text>
<text x="103.6" y="144.4">D6</text>
<text x="103.6" y="146.9">D5</text>
<text x="107.6" y="146">86</text>
<text x="116.5" y="146">85</text>
<text x="120.2" y="144.4">D4</text>
<text x="120.2" y="146.9">GND</text>
<text x="10.4" y="185.9">D</text>
<text x="285.4" y="185.9">D</text>
<text x="35" y="199.9">1</text>
<text x="85" y="199.9">2</text>
<text x="135" y="199.9">3</text>
<text x="185" y="199.9">4</text>
<text x="235" y="199.9">5</text>
<text x="285" y="199.9">6</text>
</g>
<g font-size="1.8" fill="#008484">
<text x="40.7" y="33.4">+5V</text>
<text x="45.8" y="33.4">PWR_FLAG</text>
<text x="76.5" y="34.8">J1</text>
<text x="112.1" y="34.8">J2</text>
<text x="64.1" y="37.1">Conn_2Rows-86Pins_even_odd</text>
<text x="99.7" y="37.1">Conn_2Rows-86Pins_even_odd</text>
<text x="36.9" y="44.6">PWR_FLAG</text>
<text x="49" y="44.7">GND</text>
</g>
</svg>
